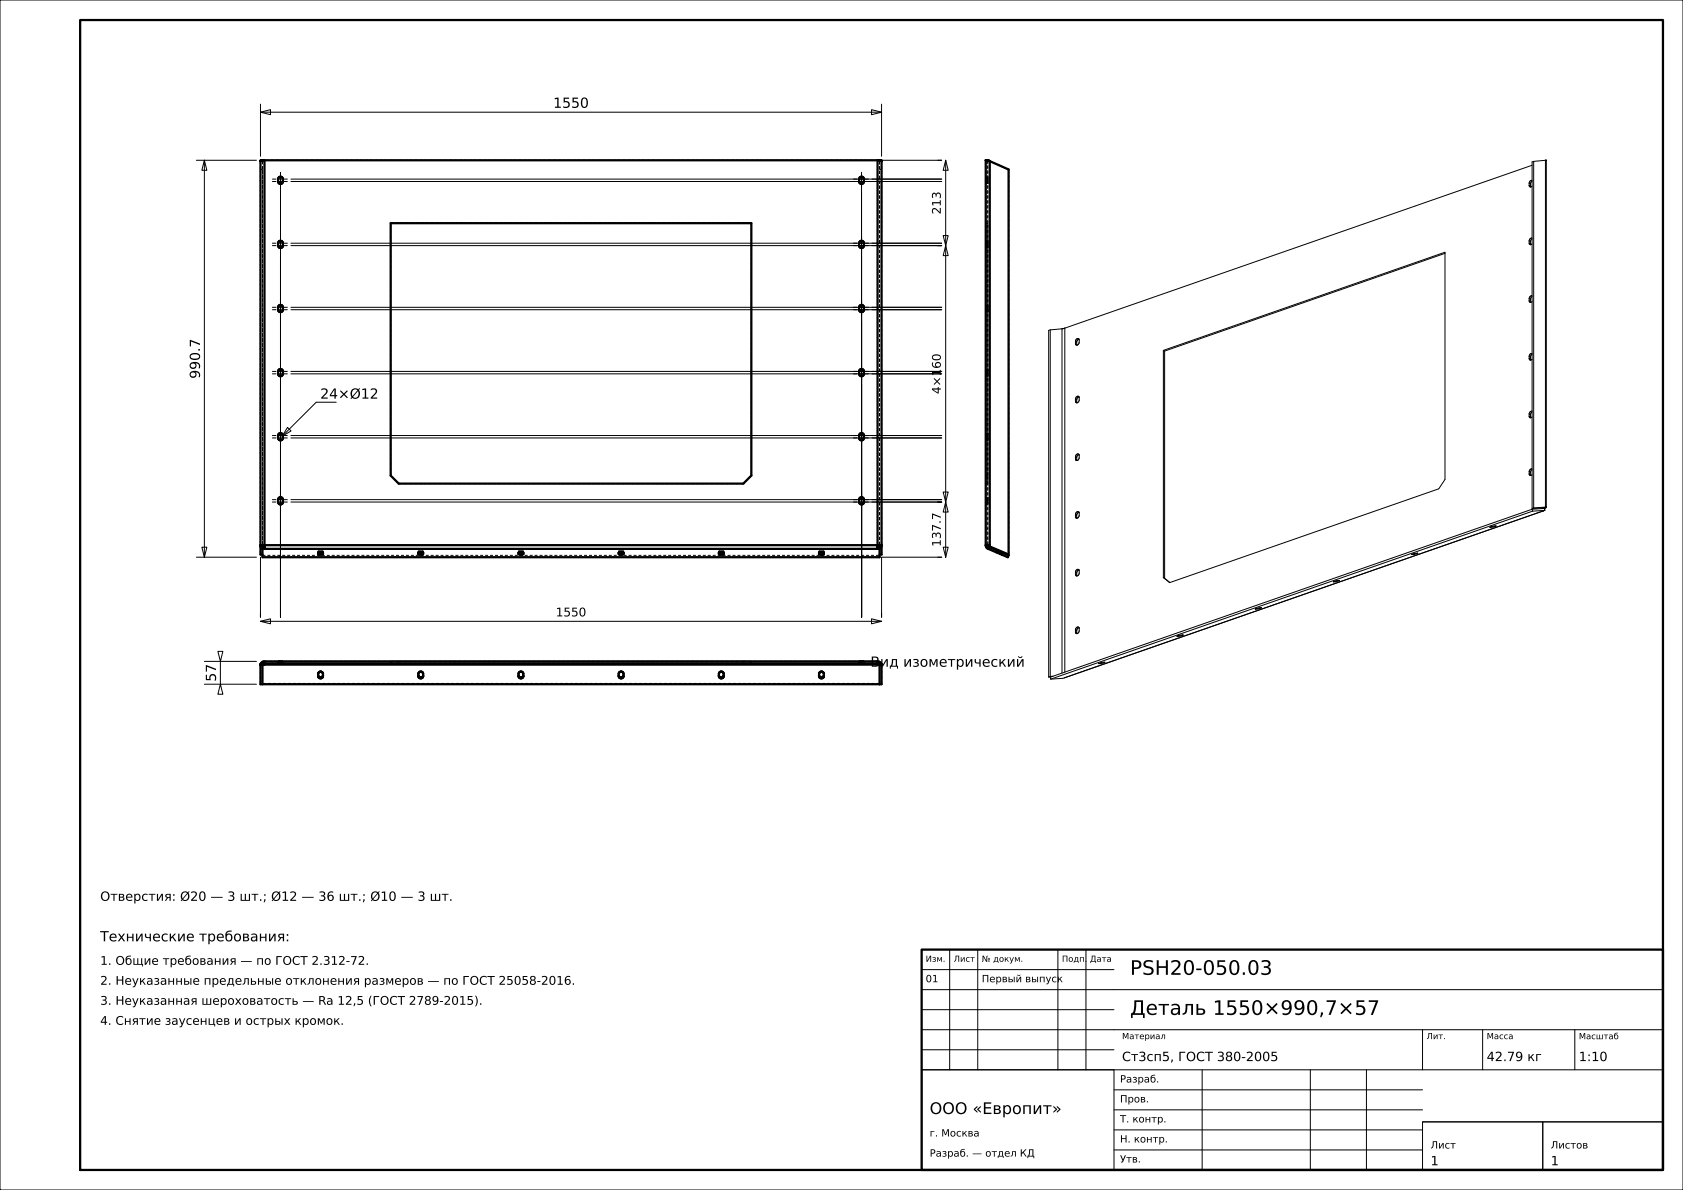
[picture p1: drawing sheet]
<svg xmlns="http://www.w3.org/2000/svg" width="420mm" height="297mm" viewBox="0 0 420 297" stroke-linecap="round" stroke-linejoin="round" font-family="sans-serif">
<g fill="none" stroke="#000" stroke-width=".25">
<path d="M0 0h420v297h-420zM49 40h15M51 40l.6 2.5h-1.2zM51 40v99.1M65 28l2.5-.6v1.2zM65 26v13M65 28h155M217.5 27.4l2.5 .6-2.5 .6zM220 40h15M220 26v13M236 40l.6 2.5h-1.2zM236 40v99.1"/>
<path d="M385.8 40h.1M70 47.3v106.8M72.6 45.3h162.4M72.6 44.7h162.4M215 47.3v106.8M235.4 58.8h1.2l-.6 2.5zM381.6 45.7v.6M381.6 46.3a.38 .38 0 0 0 .3 .4 .38 .38 0 0 0 .4-.2M381.6 46.3l.3 .1M381.6 45.7l.3 .2M381.9 45.9v.5M381.9 46.4l.1 .3"/>
<path d="M382.3 59.4a.66 .66 0 0 0-.7 .7M382.3 59.6l-.4 .7M382.3 45a.66 .66 0 0 0-.7 .7M382.3 45.2l-.4 .7M382.3 41.2l-116.6 40.7M382.7 40.3l-.4 .1v86.5M382.7 40.3v86.5M385.7 40l-3 .3M385.7 40v86.6M385.7 40h.1M385.8 40h-.1M385.9 40v86.5"/>
<path d="M72.6 61.3h162.4M72.6 77.3h162.4M72.6 76.7h162.4M72.6 60.7h162.4M236 61.3l.6 2.5h-1.2zM360.6 63.2l-70 24.4M381.6 60.1v.6M381.6 74.5v.6M381.6 75.1a.38 .38 0 0 0 .3 .4 .38 .38 0 0 0 .4-.2M381.6 60.7a.38 .38 0 0 0 .3 .4 .38 .38 0 0 0 .4-.2M381.6 75.1l.3 .1M381.6 74.5l.3 .2"/>
<path d="M381.6 60.7l.3 .1M381.6 60.1l.3 .2M381.9 60.3v.5M381.9 74.7v.5M381.9 75.2l.1 .3M381.9 60.8l.1 .3M382.3 73.8a.66 .66 0 0 0-.7 .7M382.3 74l-.4 .7M72.6 93.3h162.4M72.6 92.7h162.4M262.1 82.3l-.4 .2v86.5M262.1 82.3v86.5"/>
<path d="M265 82.1l-2.9 .2M265 82.1v85.9M265.1 82.1h-.1M265.1 82.1h.1M265.3 82l-.2 .1M265.3 82h.1M265.7 81.9l-.4 .1M265.7 81.9h.1M265.7 81.9v85.8M268.4 85.2v.5M268.4 99.6v.5M268.4 99.6l.3 .2"/>
<path d="M268.4 85.7l.3 .2M268.4 85.2l.3 .2M268.7 85.4v.5M268.7 99.8v.5M268.7 85.9v.2M269.3 99l-.4 .3-.2 .5M269.3 84.6l-.4 .3-.2 .5M269.3 84.7v.7a.52 .52 0 0 1-.2 .6 .52 .52 0 0 1-.7-.1v-.2M269.3 99.1v.7a.52 .52 0 0 1-.2 .6 .52 .52 0 0 1-.7-.1v-.2M269.3 99.1a.55 .55 0 0 0-.7-.1 .55 .55 0 0 0-.2 .6M269.3 84.7a.55 .55 0 0 0-.7-.1 .55 .55 0 0 0-.2 .6M290.3 87.5l70.3-24.5v56.7l-1.6 2.3-67.1 23.4-1.6-1.2"/>
<path d="M290.3 87.5v56.7M290.3 87.5l.3 .1M290.6 87.6v56.7M381.6 88.9v.6M381.6 89.5a.38 .38 0 0 0 .3 .4 .38 .38 0 0 0 .4-.2M381.6 89.5l.3 .1M381.6 88.9l.3 .2M381.9 89.1v.5M381.9 89.6l.1 .3M382.3 88.2a.66 .66 0 0 0-.7 .7M382.3 88.4l-.4 .7M71.8 106.7l.8 .8-2.2 1.4z"/>
<path d="M72.6 109.3h162.4M72.6 108.7h162.4M83.9 100.4h-5l-8.5 8.5M268.4 114a.52 .52 0 0 1 .3-.6 .52 .52 0 0 1 .6 .2v.6a.52 .52 0 0 1-.2 .6 .52 .52 0 0 1-.7-.1v-.2M268.4 114v.5M268.4 114.5l.3 .2M268.4 114l.3 .2M268.4 100.1l.3 .2M268.7 114.2v.5M268.7 114.7v.2M268.7 100.3v.2M269.3 113.4l-.4 .3-.2 .5"/>
<path d="M381.6 103.9a.38 .38 0 0 0 .3 .4 .38 .38 0 0 0 .4-.2M381.6 103.3v.6M381.6 117.7v.6M381.6 118.3a.38 .38 0 0 0 .3 .4 .38 .38 0 0 0 .4-.2M381.6 103.9l.3 .1M381.6 103.3l.3 .2M381.6 118.3l.3 .1M381.6 117.7l.3 .2M381.9 104l.1 .3M381.9 103.5v.5M381.9 117.9v.5M381.9 118.4l.1 .3"/>
<path d="M382.3 102.6a.66 .66 0 0 0-.7 .7M382.3 102.8l-.4 .7M382.3 117a.66 .66 0 0 0-.7 .7M382.3 117.2l-.4 .7M49 139.1h15M50.4 136.6h1.2l-.6 2.5zM65 139.1v15M72.6 125.3h162.4M72.6 124.7h162.4M235 139.1h-15v15M235.4 136.6h1.2l-.6 2.5zM235.4 122.8h1.2l-.6 2.5z"/>
<path d="M236 125.3l.6 2.5h-1.2zM268.4 128.4v.5M268.4 128.9l.3 .2M268.4 128.4l.3 .2M268.7 128.6v.5M268.7 129.1v.2M269.3 127.9l-.4 .2-.2 .5M269.3 127.9v.7a.52 .52 0 0 1-.2 .6 .52 .52 0 0 1-.7-.1v-.2M269.3 127.9a.55 .55 0 0 0-.7-.1 .55 .55 0 0 0-.2 .6M352.3 138.4h.1M352.4 138.3v.1M352.7 138.2l.1 .2"/>
<path d="M352.8 138.4h-.4M353.8 138.1l-1.5 .3M353.8 138.1h.1M353.8 138.1l-1 .3M371.9 131.6h-.1M371.9 131.6h.1M371.9 131.5v.1M372.2 131.4l-.3 .1M372.2 131.4l.1 .2M372.3 131.6h-.4M373.3 131.3l-1.1 .1M373.3 131.3h.1"/>
<path d="M373.3 131.3l-1 .3M382.3 127.1l-120.2 41.9 .1 .5M382.3 127.1l.2 .5M382.3 127.1l3.1-.2 .1 .5M382.5 127.6l-120.3 41.9M382.7 126.8l-.4 .1M385.1 127.5l-119.4 41.7M385.2 126.7l-.7 .3M385.2 126.7v.2M385.2 126.7l.3 .2M385.2 126.7h.1M385.2 127.5h-.1"/>
<path d="M385.2 127.5l-119.5 41.7M385.3 127.5h-.1M385.5 126.9v.3M385.5 127.4l-.4 .1M385.5 127.4l-3 .2M385.7 126.6l-3 .2M385.7 126.3l.2 .2M385.7 126.6l-3.4 .3M385.9 126.5l-.4 .4M65 155.1l2.5-.7v1.3zM65 155.1h155M217.5 154.4l2.5 .7-2.5 .6z"/>
<path d="M268.4 142.8v.5M268.4 157.2v.5M268.4 157.7l.3 .2M268.4 157.2l.3 .2M268.4 143.3l.3 .2M268.4 142.8l.3 .2M268.7 157.9v.2M268.7 143v.5M268.7 157.4v.5M268.7 143.5v.2M269.3 156.7l-.4 .2-.2 .5M269.3 142.3l-.4 .2-.2 .5"/>
<path d="M269.3 156.7v.7a.52 .52 0 0 1-.2 .6 .52 .52 0 0 1-.7-.1v-.2M269.3 142.3v.7a.52 .52 0 0 1-.2 .6 .52 .52 0 0 1-.7-.1v-.2M269.3 156.7a.55 .55 0 0 0-.7-.1 .55 .55 0 0 0-.2 .6M269.3 142.3a.55 .55 0 0 0-.7-.1 .55 .55 0 0 0-.2 .6M290.3 144.2l.3 .1M290.6 144.3l1.4 1.1M293.8 158.7l.1 .1M294.1 158.6l-.3 .1M294.2 158.6v.2M294.2 158.8h-.3M295.2 158.5l-1.1 .1M295.2 158.5h.1"/>
<path d="M295.2 158.5l-1 .3M313.4 151.9v.1M313.7 151.8v.2M313.7 152h-.3M314.7 151.7l-1.3 .2M314.7 151.7h.1M314.8 151.7l-1.1 .3M332.8 145.2h.1M332.9 145.1v.1M332.9 145.1l-.1 .1M333.2 145v.2M333.2 145.2h-.3"/>
<path d="M334.3 144.9l-1.4 .2M334.3 144.9h.1M334.3 144.9l-1.1 .3M51 170.8h13M51 165.1h13M54.4 162.6h1.2l-.6 2.5zM55 170.8l.6 2.5h-1.2zM55 165.1v5.7M262.1 168.8l-.4 .2M262.4 168.9l-.7 .1M262.8 168.8h-.7M265.7 169.2l-3.5 .3"/>
<path d="M274.3 165.5v.1M274.6 165.4l1.1-.1-1 .3M274.6 165.4l-.3 .1M274.6 165.4l.1 .2M274.7 165.6h-.4M237 237v30M244 237v30M264 237v30M271 237v30M230 257h185M230 252h48M230 247h185"/>
<path d="M230 242h48M355 257v10M370 257v10M393 257v10M230 267h48v25h-48zM230 267h185M230 262h48M278 277h77M278 272h77M300 267v25M327 267v25M341 267v25"/>
<path d="M278 287h77M278 282h77M355 280h30v12h-30zM355 280h60M385 280h30v12h-30z"/>
</g>
<g fill="none" stroke="#000" stroke-width=".56">
<path d="M20 5h395v287h-395zM65.1 40h.1M65.1 40h154.8M66 40v97M219 40v97M219.9 40h.1M65 40.2v98.2h.5M65 40.2h.1M65 40.1v.1M65 40.1h.1M65.1 40.1h-.1M65.1 40.1h.1"/>
<path d="M69.5 44.3a.6 .6 0 0 1 .7-.2 .6 .6 0 0 1 .4 .6v.6a.6 .6 0 0 1-.6 .6 .6 .6 0 0 1-.6-.6zM97.5 55.7h90v63l-2 2h-86l-2-2zM214.6 44.2l.4-.1 .5 .2 .1 1a.6 .6 0 0 1-.6 .6 .6 .6 0 0 1-.6-.6v-.8zM219.9 40.1h.1M220 40.1h.1M220 40.1v.1M220 40.2h.1M220 40.2v98.2h-.5M247 40.2v96.2l4.7 2v-96.1l-5.2-2.3h-.5v96.1M69.5 60.3a.6 .6 0 0 1 .7-.2 .6 .6 0 0 1 .4 .6v.6a.6 .6 0 0 1-.6 .6 .6 .6 0 0 1-.6-.6zM69.5 76.3a.6 .6 0 0 1 .7-.2 .6 .6 0 0 1 .4 .6v.6a.6 .6 0 0 1-.6 .6 .6 .6 0 0 1-.6-.6zM214.5 76.3a.6 .6 0 0 1 .7-.2 .6 .6 0 0 1 .4 .6v.6a.6 .6 0 0 1-.6 .6 .6 .6 0 0 1-.6-.6z"/>
<path d="M214.6 60.2l.4-.1 .5 .2 .1 1a.6 .6 0 0 1-.6 .6 .6 .6 0 0 1-.6-.6v-.8zM69.5 92.3a.6 .6 0 0 1 .7-.2 .6 .6 0 0 1 .4 .6v.6a.6 .6 0 0 1-.6 .6 .6 .6 0 0 1-.6-.6zM214.6 92.2l.4-.1 .5 .2 .1 1a.6 .6 0 0 1-.6 .6 .6 .6 0 0 1-.6-.6v-.8zM69.5 108.3a.6 .6 0 0 1 .7-.2 .6 .6 0 0 1 .4 .6v.6a.6 .6 0 0 1-.6 .6 .6 .6 0 0 1-.6-.6zM214.6 108.2l.6-.1 .3 .2 .1 1a.6 .6 0 0 1-.6 .6 .6 .6 0 0 1-.6-.6v-.8zM65 136.1h155M65 136.4h.5M65.5 136.1v3h154v-3M65.5 137h154M65.5 136.5h.5M69.5 124.3a.6 .6 0 0 1 .7-.2 .6 .6 0 0 1 .4 .6v.6a.6 .6 0 0 1-.6 .6 .6 .6 0 0 1-.6-.6zM79.4 137.9a.69 .69 0 0 1 1.2 .3 .65 .65 0 0 1-.7 .3 .65 .65 0 0 1-.5-.6z"/>
<path d="M79.5 137.9h1M104.4 137.9a.69 .69 0 0 1 1.2 .3 .65 .65 0 0 1-.7 .3 .65 .65 0 0 1-.5-.6zM104.5 137.9h1M129.4 137.9a.69 .69 0 0 1 1.2 .3 .65 .65 0 0 1-.7 .3 .65 .65 0 0 1-.5-.6zM129.5 137.9h1M154.4 137.9v.1a.61 .61 0 0 0 .6 .4 .61 .61 0 0 0 .6-.5M154.4 137.9l.6-.2 .6 .2M154.5 137.9h1M179.4 137.9a.69 .69 0 0 1 1.2 .3 .65 .65 0 0 1-.7 .3 .65 .65 0 0 1-.5-.6zM179.5 137.9h1M204.4 137.9a.69 .69 0 0 1 1.2 .3 .65 .65 0 0 1-.7 .3 .65 .65 0 0 1-.5-.6zM204.5 137.9h1"/>
<path d="M214.6 124.2l.6-.1 .3 .2 .1 1a.6 .6 0 0 1-.6 .6 .6 .6 0 0 1-.6-.6v-.8zM219 136.5h.5M219.5 136.4h.5M246 136.1h1M246 136.1l.2 .6 .4 .3M246.5 136.1l.3 .4M246.8 136.5l4.9 2.1-.2 .5-4.9-2.1M246.8 136.5l-.2 .5M65 166v4.8h155v-4.8M65 166h.1M65 165.9v.1M65 165.9h.1"/>
<path d="M65 165.8v.1M65 165.8h.1M65.1 165.7l-.1 .1M65.1 165.7h.1M65.1 165.6v.1M65.1 165.6h.1M65.1 165.6h154.8M65.1 165.6l.3-.3 .6-.2h153l.4 .1 .5 .4M65.5 165.9h154M65.5 165.9v4.9M65.6 165.8l-.1 .1M65.7 165.7h.3"/>
<path d="M65.7 165.7l-.1 .1M65.7 165.6v.1M65.8 165.6h.2v.3M65.8 165.6h-.1M79.4 168.5v.3M79.6 167.8l.4-.2 .4 .2 .2 .9a.6 .6 0 0 1-.6 .6 .6 .6 0 0 1-.6-.6zM80.6 168.5l-.1 .4-.4 .2-.4-.1-.3-.2M104.4 168.5a.6 .6 0 0 0 .6 .6 .6 .6 0 0 0 .6-.6M104.6 167.8l.4-.2 .4 .2 .2 .9a.6 .6 0 0 1-.6 .6 .6 .6 0 0 1-.6-.6zM129.4 168.5l.1 .4 .4 .2 .4-.1 .3-.2M129.6 167.8l.4-.2 .4 .2 .2 .9a.6 .6 0 0 1-.6 .6 .6 .6 0 0 1-.6-.6zM130.6 168.5v.3"/>
<path d="M154.4 168.5a.6 .6 0 0 0 .6 .6 .6 .6 0 0 0 .6-.6M154.6 167.8l.4-.2 .4 .2 .2 .9a.6 .6 0 0 1-.6 .6 .6 .6 0 0 1-.6-.6zM179.4 168.5v.3M179.6 167.8l.4-.2 .4 .2 .2 .9a.6 .6 0 0 1-.6 .6 .6 .6 0 0 1-.6-.6zM180.6 168.5l-.2 .4-.3 .2-.4-.1-.3-.2M204.4 168.5l.2 .4 .3 .2 .4-.1 .3-.2M204.6 167.8l.4-.2 .4 .2 .2 .9a.6 .6 0 0 1-.6 .6 .6 .6 0 0 1-.6-.6zM205.6 168.5v.3M219 165.7h.3M219.3 165.7l-.3-.1v.3M219.3 165.7l.1 .1M219.4 165.8l.1 .1"/>
<path d="M219.5 165.9h.1M219.5 165.9v4.9M219.9 165.6h.1M219.9 165.6v.1M219.9 165.7l.1 .1M220 165.8h.1M220 165.8v.1M220 165.9h.1M220 165.9v.1M220 166h.1M230 237h185v55h-185z"/>
</g>
<g fill="none" stroke="#000" stroke-width=".25" stroke-dasharray=".7 .5" stroke-linecap="butt">
<path d="M65.1 40h.9M66 40h-.1M219 40h.9M219 40h-153M246 40h.5M246 40h.1M246.1 40h.1M246.2 40h.1M246.3 40h.1M246.4 40h.1M246.5 40v96.1M246.5 40h-.5"/>
<path d="M65 42.3v-2.1M65 42.3v96.1M65.5 40.2v2.1M65.5 42.3h-.5M65.5 42.3v96.1M65.5 40.1v.1M65.6 40.1h-.1M65.7 40l-.1 .1M65.8 40h-.1M65.9 40h-.1M69.4 45.3v-.6M69.4 44.7v-.2"/>
<path d="M69.4 45.5v-.2M69.4 44.5l.1-.2M69.5 45.7l-.1-.2M69.5 44.3l.1-.1M69.6 45.8l-.1-.1M69.6 44.2l.2-.1M69.8 45.9l-.2-.1M69.8 44.1h.2M70 45.9h-.2M70 44.1h.2M70.2 45.9h-.2M70.2 44.1l.2 .1"/>
<path d="M70.4 45.8l-.2 .1M70.4 44.2l.1 .1M70.5 45.7l-.1 .1M70.5 44.3l.1 .2M70.6 45.5l-.1 .2M70.6 44.5v.2M70.6 45.3v.2M70.6 44.7v.6M97.5 55.7h90M187.5 55.7v63M214.4 45.3v-.6M214.4 44.7v-.2"/>
<path d="M214.4 45.5v-.2M214.4 44.5l.1-.2M214.5 45.7l-.1-.2M214.5 44.3l.1-.1M214.6 45.8l-.1-.1M214.6 44.2l.2-.1M214.8 45.9l-.2-.1M214.8 44.1h.2M215 45.9h-.2M215 44.1h.2M215.2 45.9h-.2M215.2 44.1l.2 .1"/>
<path d="M215.4 45.8l-.2 .1M215.4 44.2l.1 .1M215.5 45.7l-.1 .1M215.5 44.3l.1 .2M215.6 45.5l-.1 .2M215.6 44.5v.2M215.6 45.3v.2M215.6 44.7v.6M219.1 40h-.1M219.2 40h-.1M219.3 40h-.1M219.4 40.1l-.1-.1"/>
<path d="M219.5 40.1h-.1M219.5 40.2v-.1M219.5 42.3v-2.1M219.5 40.2v95.9M220 40.2v2.1M220 42.3h-.5M246 45.3v.1M246 45.4v.1M246 45.5v.1M246 45.6v.1M246 45.7v.1M246 45.8v.1"/>
<path d="M246 45.9v-.1M246 45.8v-.1M246 45.7v-.1M246 45.6v-.1M246 45.5v-.1M246 45.4v-.1M246 44.7v.6M246 44.7v-.1M246 44.6v-.1M246 44.5v-.1M246 44.4v-.1M246 44.3v-.1"/>
<path d="M246 44.2v-.1M246 44.1v.1M246 44.2v.1M246 44.3v.1M246 44.4v.1M246 44.5v.1M246 44.6v.1M246 45.3v-.6M246 55.7v63M246.5 45.3v.1M246.5 45.4v.1M246.5 45.5v.1"/>
<path d="M246.5 45.6v.1M246.5 45.7v.1M246.5 45.8v.1M246.5 45.9v-.1M246.5 45.8v-.1M246.5 45.7v-.1M246.5 45.6v-.1M246.5 45.5v-.1M246.5 45.4v-.1M246.5 45.3v-.6M246.5 44.7v-.1M246.5 44.6v-.1"/>
<path d="M246.5 44.5v-.1M246.5 44.4v-.1M246.5 44.3v-.1M246.5 44.2v-.1M246.5 44.1v.1M246.5 44.2v.1M246.5 44.3v.1M246.5 44.4v.1M246.5 44.5v.1M246.5 44.6v.1M246.5 44.7v.6M246.5 55.7h-.5"/>
<path d="M246.5 55.7v63M246.5 40h.1M246.6 40h-.1M246.6 40v.1M246.6 40.1v-.1M246.6 40.1h.1M246.7 40.1h-.1M246.7 40.1h.1M246.8 40.1h-.1M246.8 40.1l.1 .1M246.9 40.2l-.1-.1M246.9 40.2h.1"/>
<path d="M247 40.2h-.1M247 40.2l4.7 2.1M251.7 42.3l-4.7-2.1M251.7 42.3v96.1M69.4 77.3v-.6M69.4 76.7v-.2M69.4 61.3v-.6M69.4 60.7v-.2M69.4 77.5v-.2M69.4 76.5l.1-.2M69.4 61.5v-.2M69.4 60.5l.1-.2"/>
<path d="M69.5 77.7l-.1-.2M69.5 76.3l.1-.1M69.5 61.7l-.1-.2M69.5 60.3l.1-.1M69.6 77.8l-.1-.1M69.6 76.2l.2-.1M69.6 61.8l-.1-.1M69.6 60.2l.2-.1M69.8 77.9l-.2-.1M69.8 76.1h.2M69.8 61.9l-.2-.1M69.8 60.1h.2"/>
<path d="M70 77.9h-.2M70 76.1h.2M70 61.9h-.2M70 60.1h.2M70.2 77.9h-.2M70.2 76.1l.2 .1M70.2 61.9h-.2M70.2 60.1l.2 .1M70.4 77.8l-.2 .1M70.4 76.2l.1 .1M70.4 61.8l-.2 .1M70.4 60.2l.1 .1"/>
<path d="M70.5 77.7l-.1 .1M70.5 76.3l.1 .2M70.5 61.7l-.1 .1M70.5 60.3l.1 .2M70.6 77.5l-.1 .2M70.6 76.5v.2M70.6 61.5l-.1 .2M70.6 60.5v.2M70.6 77.3v.2M70.6 76.7v.6M70.6 61.3v.2M70.6 60.7v.6"/>
<path d="M214.4 77.3v-.6M214.4 76.7v-.2M214.4 61.3v-.6M214.4 60.7v-.2M214.4 77.5v-.2M214.4 76.5l.1-.2M214.4 61.5v-.2M214.4 60.5l.1-.2M214.5 77.7l-.1-.2M214.5 76.3l.1-.1M214.5 61.7l-.1-.2M214.5 60.3l.1-.1"/>
<path d="M214.6 77.8l-.1-.1M214.6 76.2l.2-.1M214.6 61.8l-.1-.1M214.6 60.2l.2-.1M214.8 77.9l-.2-.1M214.8 76.1h.2M214.8 61.9l-.2-.1M214.8 60.1h.2M215 77.9h-.2M215 76.1h.2M215 61.9h-.2M215 60.1h.2"/>
<path d="M215.2 77.9h-.2M215.2 76.1l.2 .1M215.2 61.9h-.2M215.2 60.1l.2 .1M215.4 77.8l-.2 .1M215.4 76.2l.1 .1M215.4 61.8l-.2 .1M215.4 60.2l.1 .1M215.5 77.7l-.1 .1M215.5 76.3l.1 .2M215.5 61.7l-.1 .1M215.5 60.3l.1 .2"/>
<path d="M215.6 77.5l-.1 .2M215.6 76.5v.2M215.6 61.5l-.1 .2M215.6 60.5v.2M215.6 77.3v.2M215.6 76.7v.6M215.6 61.3v.2M215.6 60.7v.6M246 77.3v.1M246 77.4v.1M246 77.5v.1M246 77.6v.1"/>
<path d="M246 77.7v.1M246 77.8v.1M246 77.9v-.1M246 77.8v-.1M246 77.7v-.1M246 77.6v-.1M246 77.5v-.1M246 77.4v-.1M246 76.7v.6M246 76.7v-.1M246 76.6v-.1M246 76.5v-.1"/>
<path d="M246 76.4v-.1M246 76.3v-.1M246 76.2v-.1M246 76.1v.1M246 76.2v.1M246 76.3v.1M246 76.4v.1M246 76.5v.1M246 76.6v.1M246 77.3v-.6M246 61.3v.1M246 61.4v.1"/>
<path d="M246 61.5v.1M246 61.6v.1M246 61.7v.1M246 61.8v.1M246 61.9v-.1M246 61.8v-.1M246 61.7v-.1M246 61.6v-.1M246 61.5v-.1M246 61.4v-.1M246 60.7v.6M246 60.7v-.1"/>
<path d="M246 60.6v-.1M246 60.5v-.1M246 60.4v-.1M246 60.3v-.1M246 60.2v-.1M246 60.1v.1M246 60.2v.1M246 60.3v.1M246 60.4v.1M246 60.5v.1M246 60.6v.1M246 61.3v-.6"/>
<path d="M246.5 77.3v.1M246.5 77.4v.1M246.5 77.5v.1M246.5 77.6v.1M246.5 77.7v.1M246.5 77.8v.1M246.5 77.9v-.1M246.5 77.8v-.1M246.5 77.7v-.1M246.5 77.6v-.1M246.5 77.5v-.1M246.5 77.4v-.1"/>
<path d="M246.5 77.3v-.6M246.5 76.7v-.1M246.5 76.6v-.1M246.5 76.5v-.1M246.5 76.4v-.1M246.5 76.3v-.1M246.5 76.2v-.1M246.5 76.1v.1M246.5 76.2v.1M246.5 76.3v.1M246.5 76.4v.1M246.5 76.5v.1"/>
<path d="M246.5 76.6v.1M246.5 76.7v.6M246.5 61.3v.1M246.5 61.4v.1M246.5 61.5v.1M246.5 61.6v.1M246.5 61.7v.1M246.5 61.8v.1M246.5 61.9v-.1M246.5 61.8v-.1M246.5 61.7v-.1M246.5 61.6v-.1"/>
<path d="M246.5 61.5v-.1M246.5 61.4v-.1M246.5 61.3v-.6M246.5 60.7v-.1M246.5 60.6v-.1M246.5 60.5v-.1M246.5 60.4v-.1M246.5 60.3v-.1M246.5 60.2v-.1M246.5 60.1v.1M246.5 60.2v.1M246.5 60.3v.1"/>
<path d="M246.5 60.4v.1M246.5 60.5v.1M246.5 60.6v.1M246.5 60.7v.6M69.4 93.3v-.6M69.4 92.7v-.2M69.4 93.5v-.2M69.4 92.5l.1-.2M69.5 93.7l-.1-.2M69.5 92.3l.1-.1M69.6 93.8l-.1-.1M69.6 92.2l.2-.1"/>
<path d="M69.8 93.9l-.2-.1M69.8 92.1h.2M70 93.9h-.2M70 92.1h.2M70.2 93.9h-.2M70.2 92.1l.2 .1M70.4 93.8l-.2 .1M70.4 92.2l.1 .1M70.5 93.7l-.1 .1M70.5 92.3l.1 .2M70.6 93.5l-.1 .2M70.6 92.5v.2"/>
<path d="M70.6 93.3v.2M70.6 92.7v.6M214.4 93.3v-.6M214.4 92.7v-.2M214.4 93.5v-.2M214.4 92.5l.1-.2M214.5 93.7l-.1-.2M214.5 92.3l.1-.1M214.6 93.8l-.1-.1M214.6 92.2l.2-.1M214.8 93.9l-.2-.1M214.8 92.1h.2"/>
<path d="M215 93.9h-.2M215 92.1h.2M215.2 93.9h-.2M215.2 92.1l.2 .1M215.4 93.8l-.2 .1M215.4 92.2l.1 .1M215.5 93.7l-.1 .1M215.5 92.3l.1 .2M215.6 93.5l-.1 .2M215.6 92.5v.2M215.6 93.3v.2M215.6 92.7v.6"/>
<path d="M246 93.3v.1M246 93.4v.1M246 93.5v.1M246 93.6v.1M246 93.7v.1M246 93.8v.1M246 93.9v-.1M246 93.8v-.1M246 93.7v-.1M246 93.6v-.1M246 93.5v-.1M246 93.4v-.1"/>
<path d="M246 92.7v.6M246 92.7v-.1M246 92.6v-.1M246 92.5v-.1M246 92.4v-.1M246 92.3v-.1M246 92.2v-.1M246 92.1v.1M246 92.2v.1M246 92.3v.1M246 92.4v.1M246 92.5v.1"/>
<path d="M246 92.6v.1M246 93.3v-.6M246.5 93.3v.1M246.5 93.4v.1M246.5 93.5v.1M246.5 93.6v.1M246.5 93.7v.1M246.5 93.8v.1M246.5 93.9v-.1M246.5 93.8v-.1M246.5 93.7v-.1M246.5 93.6v-.1"/>
<path d="M246.5 93.5v-.1M246.5 93.4v-.1M246.5 93.3v-.6M246.5 92.7v-.1M246.5 92.6v-.1M246.5 92.5v-.1M246.5 92.4v-.1M246.5 92.3v-.1M246.5 92.2v-.1M246.5 92.1v.1M246.5 92.2v.1M246.5 92.3v.1"/>
<path d="M246.5 92.4v.1M246.5 92.5v.1M246.5 92.6v.1M246.5 92.7v.6M69.4 109.3v-.6M69.4 108.7v-.2M69.4 109.5v-.2M69.4 108.5l.1-.2M69.5 109.7l-.1-.2M69.5 108.3l.1-.1M69.6 109.8l-.1-.1M69.6 108.2l.2-.1"/>
<path d="M69.8 109.9l-.2-.1M69.8 108.1h.2M70 109.9h-.2M70 108.1h.2M70.2 109.9h-.2M70.2 108.1l.2 .1M70.4 109.8l-.2 .1M70.4 108.2l.1 .1M70.5 109.7l-.1 .1M70.5 108.3l.1 .2M70.6 109.5l-.1 .2M70.6 108.5v.2"/>
<path d="M70.6 109.3v.2M70.6 108.7v.6M97.5 118.7v-63M187.5 118.7l-2 2M214.4 109.3v-.6M214.4 108.7v-.2M214.4 109.5v-.2M214.4 108.5l.1-.2M214.5 109.7l-.1-.2M214.5 108.3l.1-.1M214.6 109.8l-.1-.1M214.6 108.2l.2-.1"/>
<path d="M214.8 109.9l-.2-.1M214.8 108.1h.2M215 109.9h-.2M215 108.1h.2M215.2 109.9h-.2M215.2 108.1l.2 .1M215.4 109.8l-.2 .1M215.4 108.2l.1 .1M215.5 109.7l-.1 .1M215.5 108.3l.1 .2M215.6 109.5l-.1 .2M215.6 108.5v.2"/>
<path d="M215.6 109.3v.2M215.6 108.7v.6M246 109.3v.1M246 109.4v.1M246 109.5v.1M246 109.6v.1M246 109.7v.1M246 109.8v.1M246 109.9v-.1M246 109.8v-.1M246 109.7v-.1M246 109.6v-.1"/>
<path d="M246 109.5v-.1M246 109.4v-.1M246 108.7v.6M246 108.7v-.1M246 108.6v-.1M246 108.5v-.1M246 108.4v-.1M246 108.3v-.1M246 108.2v-.1M246 108.1v.1M246 108.2v.1M246 108.3v.1"/>
<path d="M246 108.4v.1M246 108.5v.1M246 108.6v.1M246 109.3v-.6M246 118.7v2M246 118.7v-63M246.5 109.3v.1M246.5 109.4v.1M246.5 109.5v.1M246.5 109.6v.1M246.5 109.7v.1M246.5 109.8v.1"/>
<path d="M246.5 109.9v-.1M246.5 109.8v-.1M246.5 109.7v-.1M246.5 109.6v-.1M246.5 109.5v-.1M246.5 109.4v-.1M246.5 109.3v-.6M246.5 108.7v-.1M246.5 108.6v-.1M246.5 108.5v-.1M246.5 108.4v-.1M246.5 108.3v-.1"/>
<path d="M246.5 108.2v-.1M246.5 108.1v.1M246.5 108.2v.1M246.5 108.3v.1M246.5 108.4v.1M246.5 108.5v.1M246.5 108.6v.1M246.5 108.7v.6M246.5 118.7v-63M246.5 118.7h-.5M246.5 118.7v2M65 136.1h.5"/>
<path d="M65.5 138.6h154M65.5 138.6v.5M65.5 136.5v2.1M65.5 136.1v-95.9M65.5 138.4v-1.9M65.5 136.1h.1M65.6 136.1h.1M65.7 136.1h.1M65.8 136.1h.1M65.9 136.1h.1M66 136.5v.5M66 136.5v-.1"/>
<path d="M66 136.4v-.1M66 136.3v-.1M66 136.2v-.1M69.4 125.3v-.6M69.4 124.7v-.2M69.4 125.5v-.2M69.4 124.5l.1-.2M69.5 125.7l-.1-.2M69.5 124.3l.1-.1M69.6 125.8l-.1-.1M69.6 124.2l.2-.1M69.8 125.9l-.2-.1"/>
<path d="M69.8 124.1h.2M70 125.9h-.2M70 124.1h.2M70.2 125.9h-.2M70.2 124.1l.2 .1M70.4 125.8l-.2 .1M70.4 124.2l.1 .1M70.5 125.7l-.1 .1M70.5 124.3l.1 .2M70.6 125.5l-.1 .2M70.6 124.5v.2M70.6 125.3v.2"/>
<path d="M70.6 124.7v.6M79.4 138.2v-.5M79.4 138v-.5M79.4 137.7v-.2M79.4 137.5v-.1M79.4 137.8v-.1M79.4 137.4l.2-.1M79.5 137.9l-.1-.1M79.6 137.3h.2M79.8 137.3h.2M80 137.3h.2M80.2 137.3h.2"/>
<path d="M80.4 137.3l.2 .1M80.6 137.4v.1M80.6 137.8l-.1 .1M80.6 138.2v-.5M80.6 137.7v.1M80.6 138v-.5M80.6 137.5v.2M99.5 120.7l-2-2M104.4 138.2v-.5M104.4 138v-.5M104.4 137.7v-.2M104.4 137.5v-.1"/>
<path d="M104.4 137.8v-.1M104.4 137.4l.2-.1M104.5 137.9l-.1-.1M104.6 137.3h.2M104.8 137.3h.2M105 137.3h.2M105.2 137.3h.2M105.4 137.3l.2 .1M105.6 137.4v.1M105.6 137.8l-.1 .1M105.6 138.2v-.5M105.6 137.7v.1"/>
<path d="M105.6 138v-.5M105.6 137.5v.2M129.4 138.2v-.5M129.4 138v-.5M129.4 137.7v-.2M129.4 137.5v-.1M129.4 137.8v-.1M129.4 137.4l.2-.1M129.5 137.9l-.1-.1M129.6 137.3h.2M129.8 137.3h.2M130 137.3h.2"/>
<path d="M130.2 137.3h.2M130.4 137.3l.2 .1M130.6 137.4v.1M130.6 137.8l-.1 .1M130.6 138.2v-.5M130.6 137.7v.1M130.6 138v-.5M130.6 137.5v.2M154.4 138.2v-.5M154.4 138v-.5M154.4 137.7v-.2M154.4 137.5v-.1"/>
<path d="M154.4 137.8v-.1M154.4 137.4l.2-.1M154.5 137.9l-.1-.1M154.6 137.3h.2M154.8 137.3h.2M155 137.3h.2M155.2 137.3h.2M155.4 137.3l.2 .1M155.6 137.4v.1M155.6 137.8l-.1 .1M155.6 138.2v-.5M155.6 137.7v.1"/>
<path d="M155.6 138v-.5M155.6 137.5v.2M179.4 138.2v-.5M179.4 138v-.5M179.4 137.7v-.2M179.4 137.5v-.1M179.4 137.8v-.1M179.4 137.4l.2-.1M179.5 137.9l-.1-.1M179.6 137.3h.2M179.8 137.3h.2M180 137.3h.2"/>
<path d="M180.2 137.3h.2M180.4 137.3l.2 .1M180.6 137.4v.1M180.6 137.8l-.1 .1M180.6 138.2v-.5M180.6 137.7v.1M180.6 138v-.5M180.6 137.5v.2M185.5 120.7h-86M204.4 138.2v-.5M204.4 138v-.5M204.4 137.7v-.2"/>
<path d="M204.4 137.5v-.1M204.4 137.8v-.1M204.4 137.4l.2-.1M204.5 137.9l-.1-.1M204.6 137.3h.2M204.8 137.3h.2M205 137.3h.2M205.2 137.3h.2M205.4 137.3l.2 .1M205.6 137.4v.1M205.6 137.8l-.1 .1M205.6 138.2v-.5"/>
<path d="M205.6 137.7v.1M205.6 138v-.5M205.6 137.5v.2M214.4 125.3v-.6M214.4 124.7v-.2M214.4 125.5v-.2M214.4 124.5l.1-.2M214.5 125.7l-.1-.2M214.5 124.3l.1-.1M214.6 125.8l-.1-.1M214.6 124.2l.2-.1M214.8 125.9l-.2-.1"/>
<path d="M214.8 124.1h.2M215 125.9h-.2M215 124.1h.2M215.2 125.9h-.2M215.2 124.1l.2 .1M215.4 125.8l-.2 .1M215.4 124.2l.1 .1M215.5 125.7l-.1 .1M215.5 124.3l.1 .2M215.6 125.5l-.1 .2M215.6 124.5v.2M215.6 125.3v.2"/>
<path d="M215.6 124.7v.6M219 136.1h.1M219 137v-.5M219 136.5v-.1M219 136.4v-.1M219 136.3v-.1M219 136.2v-.1M219.1 136.1h.1M219.2 136.1h.1M219.3 136.1h.1M219.4 136.1h.1M219.5 138.4v-96.1"/>
<path d="M219.5 136.5v1.9M219.5 138.6v.5M219.5 138.6v-2.1M220 138.4v-96.1M220 136.1h-.5M246 125.3v.1M246 125.4v.1M246 125.5v.1M246 125.6v.1M246 125.7v.1M246 125.8v.1M246 125.9v-.1"/>
<path d="M246 125.8v-.1M246 125.7v-.1M246 125.6v-.1M246 125.5v-.1M246 125.4v-.1M246 124.7v.6M246 124.7v-.1M246 124.6v-.1M246 124.5v-.1M246 124.4v-.1M246 124.3v-.1M246 124.2v-.1"/>
<path d="M246 124.1v.1M246 124.2v.1M246 124.3v.1M246 124.4v.1M246 124.5v.1M246 124.6v.1M246 125.3v-.6M246 136.1v-96.1M246 136.1v.2M246 120.7v-2M246 136.1h.1M246 136.3l.1 .2"/>
<path d="M246.1 136.1h.1M246.1 136.5l.1 .2M246.2 136.1h.1M246.2 136.7l.2 .2M246.3 136.1h.1M246.4 136.1h.1M246.4 136.9l.2 .1M246.5 136.1h.1M246.5 125.3v.1M246.5 125.4v.1M246.5 125.5v.1M246.5 125.6v.1"/>
<path d="M246.5 125.7v.1M246.5 125.8v.1M246.5 125.9v-.1M246.5 125.8v-.1M246.5 125.7v-.1M246.5 125.6v-.1M246.5 125.5v-.1M246.5 125.4v-.1M246.5 125.3v-.6M246.5 124.7v-.1M246.5 124.6v-.1M246.5 124.5v-.1"/>
<path d="M246.5 124.4v-.1M246.5 124.3v-.1M246.5 124.2v-.1M246.5 124.1v.1M246.5 124.2v.1M246.5 124.3v.1M246.5 124.4v.1M246.5 124.5v.1M246.5 124.6v.1M246.5 124.7v.6M246.5 136.1v-96.1M246.5 136.1h-.5"/>
<path d="M246.5 120.7v-2M246.5 120.7h-.5M246.5 136.2v-.1M246.6 136.1h.1M246.6 136.1h-.1M246.6 136.3l-.1-.1M246.6 137l4.9 2.1M246.6 137l.2-.5M246.7 136.1h.1M246.7 136.5l-.1-.2M246.7 136.1h-.1M246.8 136.1h.1"/>
<path d="M246.8 136.1h-.1M246.8 136.5l-.2 .5M246.8 136.5l4.9 2.1M246.8 136.5h-.1M246.9 136.1h.1M246.9 136.1h-.1M247 136.1v.3M247 136.4l4.7 2M247 136.4v-.3M247 136.1h-.1M248.4 137.7v.1M248.4 137.8v-.1"/>
<path d="M248.4 137.8h.1M248.5 137.8h-.1M248.5 137.8h.1M248.6 137.8h-.1M248.6 137.3h.1M248.6 137.8l.1 .1M248.7 137.3h-.1M248.7 137.9l-.1-.1M248.7 137.3l.1 .1M248.7 137.9h.1M248.8 137.4l-.1-.1M248.8 137.9h-.1"/>
<path d="M248.8 137.9h.1M248.8 137.4h.1M248.9 137.9h-.1M248.9 137.9v.1M248.9 137.4h-.1M248.9 138l.6 .2M248.9 138v-.1M248.9 137.4l.1 .1M249 137.5l-.1-.1M249 137.5h.1M249.1 137.5h-.1M249.1 137.5l.6 .2"/>
<path d="M249.5 138.2l-.6-.2M249.5 138.2l.1 .1M249.6 138.3h.1M249.6 138.3l-.1-.1M249.7 138.3h-.1M249.7 137.7v.1M249.7 137.7l-.6-.2M249.7 138.3h.1M249.7 137.8h.1M249.7 137.8v-.1M249.8 138.3v.1M249.8 138.3h-.1"/>
<path d="M249.8 137.8h.1M249.8 137.8h-.1M249.8 138.4h.1M249.8 138.4v-.1M249.9 137.8h-.1M249.9 138.4h-.1M249.9 137.8l.1 .1M249.9 138.4h.1M250 137.9l-.1-.1M250 138.4h-.1M250 137.9h.1M250.1 137.9h-.1"/>
<path d="M250.1 137.9l.1 .1M250.2 138l-.1-.1M251.7 138.4v-96.1M251.7 138.6l-.2 .5M251.7 138.4l-4.7-2M65 166.1h.5M65 166.1v-.3M65 170.8v-4.7M65 165.8l.1-.2M65.1 165.6l.1-.2M65.2 165.4l.2-.1M65.4 165.3l.2-.1"/>
<path d="M65.5 170.8h-.5M65.5 166.1v4.7M65.5 170.8v-.2M65.5 165.7h.2M65.5 165.9v-.2M65.5 170.6v-4.9M65.5 170.8v-4.9M65.5 166.1h-.5M65.5 165.9v.2M65.6 165.2l.2-.1M65.6 165.8l-.1 .1M65.7 165.7l-.1 .1"/>
<path d="M65.8 165.1h.2M65.8 165.6l-.1 .1M66 165.6h-.2M66 165.7v.2M66 165.1h153M66 165.7v-.1M66 165.6v-.1M66 165.5v-.1M66 165.4v-.1M66 165.3v-.1M66 165.2v-.1M66 165.6v-.5"/>
<path d="M69.4 165.1v.5M69.4 165.6h.1M69.4 165.1h.1M69.5 165.1h-.1M69.5 165.6h-.1M69.5 165.6h.1M69.5 165.1h.1M69.6 165.6h.1M69.6 165.1h-.1M69.6 165.6h-.1M69.6 165.1h.1M69.7 165.6h.2"/>
<path d="M69.7 165.1h-.1M69.7 165.6h-.1M69.7 165.1h.2M69.9 165.6h.1M69.9 165.1h-.2M69.9 165.6h-.2M69.9 165.1h.1M70 165.6h.1M70 165.1h-.1M70 165.6h-.1M70 165.1h.1M70.1 165.6h.2"/>
<path d="M70.1 165.1h-.1M70.1 165.6h-.1M70.1 165.1h.2M70.3 165.6h.1M70.3 165.1h-.2M70.3 165.6h-.2M70.3 165.1h.1M70.4 165.6h.1M70.4 165.1h-.1M70.4 165.6h-.1M70.4 165.1h.1M70.5 165.1h-.1"/>
<path d="M70.5 165.6h-.1M70.5 165.6h.1M70.5 165.1h.1M70.6 165.1h-.1M70.6 165.6h-.1M70.6 165.1v.5M79.4 168.5v.2M79.4 168v.2M79.4 168v-.1M79.4 168.5v-.5M79.4 167.9v-.1M79.4 167.8l.1-.1"/>
<path d="M79.5 167.7l.1-.1M79.6 167.6l.1-.1M79.7 167.5h.1M79.8 167.5h.1M79.9 167.5l.1-.1M80 167.4l.1 .1M80.1 167.5h.1M80.2 167.5h.1M80.3 167.5l.1 .1M80.4 167.6l.1 .1M80.5 167.7l.1 .1M80.6 167.8v.1"/>
<path d="M80.6 167.9v.1M80.6 168.5v.2M80.6 168v.5M80.6 168v.2M97.5 165.1h90M97.5 165.6h2M97.5 165.6v-.5M99.5 165.1h-2M99.5 165.6h86M99.5 165.6v-.5M104.4 168.5v.2M104.4 168v.2"/>
<path d="M104.4 168v-.1M104.4 168.5v-.5M104.4 167.9v-.1M104.4 167.8l.1-.1M104.5 167.7l.1-.1M104.6 167.6l.1-.1M104.7 167.5h.1M104.8 167.5h.1M104.9 167.5l.1-.1M105 167.4l.1 .1M105.1 167.5h.1M105.2 167.5h.1"/>
<path d="M105.3 167.5l.1 .1M105.4 167.6l.1 .1M105.5 167.7l.1 .1M105.6 167.8v.1M105.6 167.9v.1M105.6 168.5v.2M105.6 168v.5M105.6 168v.2M129.4 168.5v.2M129.4 168v.2M129.4 168v-.1M129.4 168.5v-.5"/>
<path d="M129.4 167.9v-.1M129.4 167.8l.1-.1M129.5 167.7l.1-.1M129.6 167.6l.1-.1M129.7 167.5h.1M129.8 167.5h.1M129.9 167.5l.1-.1M130 167.4l.1 .1M130.1 167.5h.1M130.2 167.5h.1M130.3 167.5l.1 .1M130.4 167.6l.1 .1"/>
<path d="M130.5 167.7l.1 .1M130.6 167.8v.1M130.6 167.9v.1M130.6 168.5v.2M130.6 168v.5M130.6 168v.2M154.4 168.5v.2M154.4 168v.2M154.4 168v-.1M154.4 168.5v-.5M154.4 167.9v-.1M154.4 167.8l.1-.1"/>
<path d="M154.5 167.7l.1-.1M154.6 167.6l.1-.1M154.7 167.5h.1M154.8 167.5h.1M154.9 167.5l.1-.1M155 167.4l.1 .1M155.1 167.5h.1M155.2 167.5h.1M155.3 167.5l.1 .1M155.4 167.6l.1 .1M155.5 167.7l.1 .1M155.6 167.8v.1"/>
<path d="M155.6 167.9v.1M155.6 168.5v.2M155.6 168v.5M155.6 168v.2M179.4 168.5v.2M179.4 168v.2M179.4 168v-.1M179.4 168.5v-.5M179.4 167.9v-.1M179.4 167.8l.1-.1M179.5 167.7l.1-.1M179.6 167.6l.1-.1"/>
<path d="M179.7 167.5h.1M179.8 167.5h.1M179.9 167.5l.1-.1M180 167.4l.1 .1M180.1 167.5h.1M180.2 167.5h.1M180.3 167.5l.1 .1M180.4 167.6l.1 .1M180.5 167.7l.1 .1M180.6 167.8v.1M180.6 167.9v.1M180.6 168.5v.2"/>
<path d="M180.6 168v.5M180.6 168v.2M185.5 165.1h-86M185.5 165.6h2M185.5 165.6v-.5M187.5 165.1h-2M187.5 165.6v-.5M187.5 165.6h-90M204.4 168.5v.2M204.4 168v.2M204.4 168v-.1M204.4 168.5v-.5"/>
<path d="M204.4 167.9v-.1M204.4 167.8l.1-.1M204.5 167.7l.1-.1M204.6 167.6l.1-.1M204.7 167.5h.1M204.8 167.5h.1M204.9 167.5l.1-.1M205 167.4l.1 .1M205.1 167.5h.1M205.2 167.5h.1M205.3 167.5l.1 .1M205.4 167.6l.1 .1"/>
<path d="M205.5 167.7l.1 .1M205.6 167.8v.1M205.6 167.9v.1M205.6 168.5v.2M205.6 168v.5M205.6 168v.2M214.4 165.1v.5M214.4 165.6h.1M214.4 165.1h.1M214.5 165.1h-.1M214.5 165.6h-.1M214.5 165.6h.1"/>
<path d="M214.5 165.1h.1M214.6 165.6h.1M214.6 165.1h-.1M214.6 165.6h-.1M214.6 165.1h.1M214.7 165.6h.2M214.7 165.1h-.1M214.7 165.6h-.1M214.7 165.1h.2M214.9 165.6h.1M214.9 165.1h-.2M214.9 165.6h-.2"/>
<path d="M214.9 165.1h.1M215 165.6h.1M215 165.1h-.1M215 165.6h-.1M215 165.1h.1M215.1 165.6h.2M215.1 165.1h-.1M215.1 165.6h-.1M215.1 165.1h.2M215.3 165.6h.1M215.3 165.1h-.2M215.3 165.6h-.2"/>
<path d="M215.3 165.1h.1M215.4 165.6h.1M215.4 165.1h-.1M215.4 165.6h-.1M215.4 165.1h.1M215.5 165.1h-.1M215.5 165.6h-.1M215.5 165.6h.1M215.5 165.1h.1M215.6 165.1h-.1M215.6 165.6h-.1M215.6 165.1v.5"/>
<path d="M219 165.1h.2M219 165.9v-.2M219 165.1v.1M219 165.2v.1M219 165.3v.1M219 165.4v.1M219 165.5v.1M219 165.6v.1M219 165.6v-.5M219 165.6h-153M219.2 165.6h-.2M219.2 165.1l.2 .1"/>
<path d="M219.3 165.7l-.1-.1M219.3 165.7h.2M219.4 165.8l-.1-.1M219.4 165.2l.2 .1M219.5 165.9l-.1-.1M219.5 170.6h-154M219.5 170.8v-.2M219.5 165.9v-.2M219.5 165.7v4.9M219.5 165.9v4.9M219.5 166.1v-.2M219.5 170.8v-4.7"/>
<path d="M219.6 165.3l.2 .1M219.8 165.4l.1 .2M219.9 165.6l.1 .2M220 165.8v.3M220 170.8h-.5M220 166.1v4.7M220 166.1h-.5"/>
</g>
<g fill="none" stroke="#000" stroke-width=".25" stroke-dasharray="1.1 .4" stroke-linecap="butt">
<path d="M67.9 45.3h4.2M67.9 44.7h4.2M70 47.4v-4.2M70 46.8v-4.2M212.9 45.3h4.2M212.9 44.7h4.2M215 47.4v-4.2M215 46.8v-4.2M67.9 77.3h4.2M67.9 76.7h4.2M67.9 61.3h4.2M67.9 60.7h4.2"/>
<path d="M70 79.4v-4.2M70 78.8v-4.2M70 63.4v-4.2M70 62.8v-4.2M212.9 77.3h4.2M212.9 76.7h4.2M212.9 61.3h4.2M212.9 60.7h4.2M215 79.4v-4.2M215 78.8v-4.2M215 63.4v-4.2M215 62.8v-4.2"/>
<path d="M67.9 93.3h4.2M67.9 92.7h4.2M70 95.4v-4.2M70 94.8v-4.2M212.9 93.3h4.2M212.9 92.7h4.2M215 95.4v-4.2M215 94.8v-4.2M67.9 109.3h4.2M67.9 108.7h4.2M70 111.4v-4.2M70 110.8v-4.2"/>
<path d="M212.9 109.3h4.2M212.9 108.7h4.2M215 111.4v-4.2M215 110.8v-4.2M67.9 125.3h4.2M67.9 124.7h4.2M70 127.4v-4.2M70 126.8v-4.2M212.9 125.3h4.2M212.9 124.7h4.2M215 127.4v-4.2M215 126.8v-4.2"/>
</g>
<g font-size="5">
<text x="282" y="243.3">PSH20-050.03</text>
<text x="282" y="253.3">Деталь 1550×990,7×57</text>
</g>
<text font-size="4" x="232" y="278">ООО «Европит»</text>
<g font-size="3.5">
<text x="138.1" y="26.9">1550</text>
<text x="49.9" y="94.5" transform="rotate(-90 49.9 94.5)">990.7</text>
<text x="79.9" y="99.5">24×Ø12</text>
<text x="217.2" y="166.4">Вид изометрический</text>
<text x="53.9" y="170.1" transform="rotate(-90 53.9 170.1)">57</text>
<text x="25" y="234.9">Технические требования:</text>
</g>
<g font-size="3.2">
<text x="25" y="224.8">Отверстия: Ø20 — 3 шт.; Ø12 — 36 шт.; Ø10 — 3 шт.</text>
<text x="280" y="264.8">Ст3сп5, ГОСТ 380-2005</text>
<text x="371" y="264.8">42.79 кг</text>
<text x="394" y="264.8">1:10</text>
<text x="357" y="290.8">1</text>
<text x="387" y="290.8">1</text>
</g>
<g font-size="3">
<text x="234.8" y="53.5" transform="rotate(-90 234.8 53.5)">213</text>
<text x="234.8" y="98.4" transform="rotate(-90 234.8 98.4)">4×160</text>
<text x="234.8" y="136.5" transform="rotate(-90 234.8 136.5)">137.7</text>
<text x="138.7" y="153.8">1550</text>
<text x="25" y="240.8">1. Общие требования — по ГОСТ 2.312-72.</text>
<text x="25" y="245.8">2. Неуказанные предельные отклонения размеров — по ГОСТ 25058-2016.</text>
<text x="25" y="250.8">3. Неуказанная шероховатость — Ra 12,5 (ГОСТ 2789-2015).</text>
<text x="25" y="255.8">4. Снятие заусенцев и острых кромок.</text>
</g>
<g font-size="2.5">
<text x="231" y="245.1">01</text>
<text x="245" y="245.1">Первый выпуск</text>
<text x="279.5" y="270.2">Разраб.</text>
<text x="279.5" y="275.1">Пров.</text>
<text x="279.5" y="280.1">Т. контр.</text>
<text x="232" y="283.6">г. Москва</text>
<text x="279.5" y="285.1">Н. контр.</text>
<text x="357" y="286.6">Лист</text>
<text x="387" y="286.6">Листов</text>
<text x="232" y="288.7">Разраб. — отдел КД</text>
<text x="279.5" y="290.1">Утв.</text>
</g>
<g font-size="2.1">
<text x="231" y="240">Изм.</text>
<text x="238" y="240">Лист</text>
<text x="245" y="240">№ докум.</text>
<text x="265" y="240">Подп.</text>
<text x="272" y="240">Дата</text>
<text x="280" y="259.3">Материал</text>
<text x="356" y="259.3">Лит.</text>
<text x="371" y="259.3">Масса</text>
<text x="394" y="259.4">Масштаб</text>
</g>
</svg>
